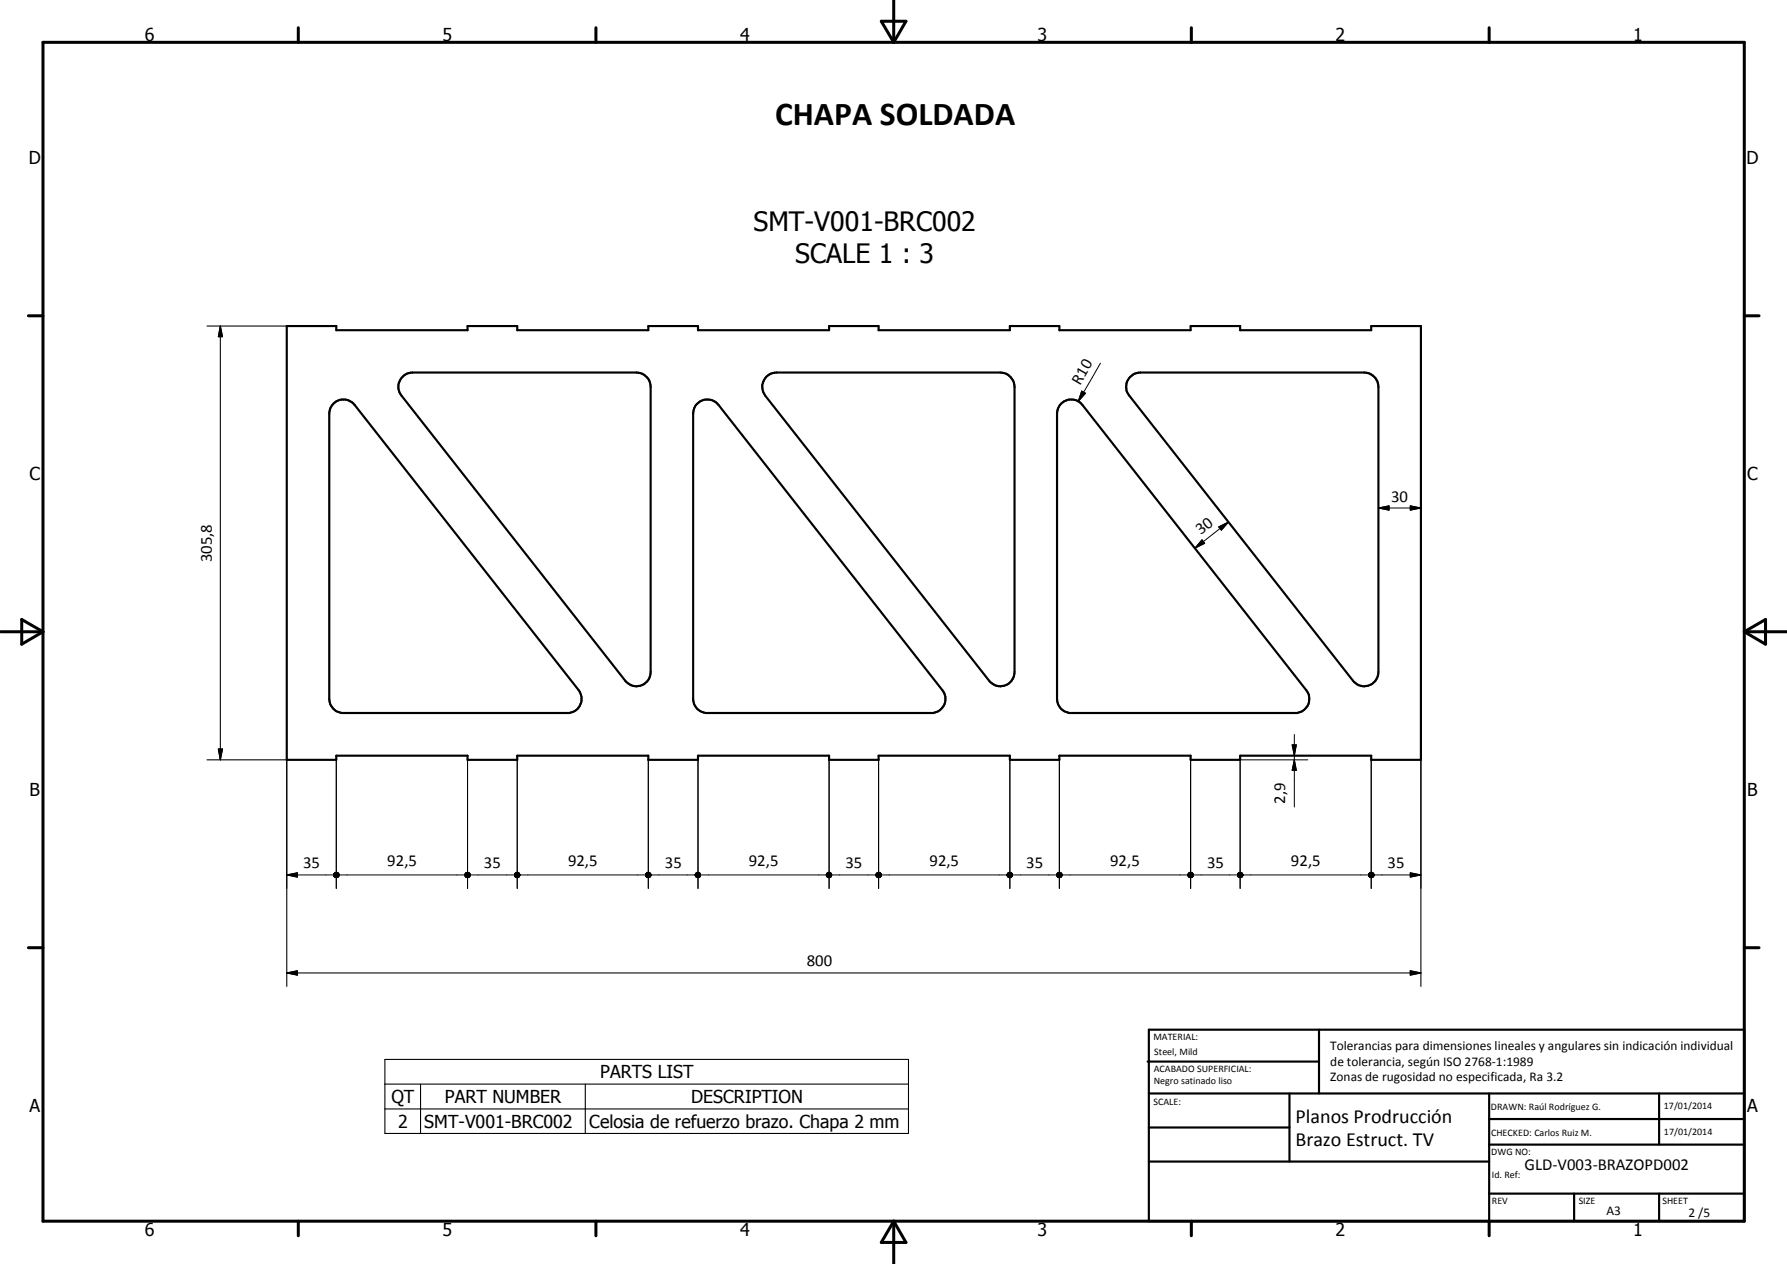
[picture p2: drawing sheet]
<svg xmlns="http://www.w3.org/2000/svg" width="420mm" height="297mm" viewBox="0 0 420 297" stroke-linecap="round" stroke-linejoin="round" font-family="sans-serif">
<g fill="none" stroke="#000" stroke-width=".51">
<path d="M67.4 76.6h11.7v1h30.8v-1h11.7v1h30.8v-1h11.7v1h30.8v-1h11.7v1h30.8v-1h11.7v1h30.8v-1h11.7v1h30.8v-1h11.7v102h-11.7v-1h-30.8v1h-11.7v-1h-30.8v1h-11.7v-1h-30.8v1h-11.7v-1h-30.8v1h-11.7v-1h-30.8v1h-11.7v-1h-30.8v1h-11.7zM78.4 94.9a3.3 3.3 0 0 1 5 .3l52.6 67a3.3 3.3 0 0 1-2.2 5.4h-53.5a3.4 3.4 0 0 1-2.9-3.3v-67.1l.3-1.3zM94.6 88.6l1.1-.8 1.3-.3h52.6a3.4 3.4 0 0 1 3.4 3.4v67a3.3 3.3 0 0 1-2.3 3.2 3.3 3.3 0 0 1-3.7-1.1l-52.6-67a3.2 3.2 0 0 1 .2-4.4zM163.6 95.2a3.3 3.3 0 0 1 5.3 0l52.7 67a3.3 3.3 0 0 1-2.2 5.4h-53.5a3.4 3.4 0 0 1-2.9-3.3v-67.1l.2-1.3zM180.2 88.6l1.1-.8 1.3-.3h52.6a3.4 3.4 0 0 1 3.3 3.4v67a3.3 3.3 0 0 1-2.2 3.2 3.3 3.3 0 0 1-3.7-1.1l-52.7-67a3.3 3.3 0 0 1 .3-4.4zM249.2 95.2a3.3 3.3 0 0 1 5.3 0l52.6 67a3.3 3.3 0 0 1-2.1 5.4h-53.6a3.4 3.4 0 0 1-2.9-3.3v-67.1l.3-1.3zM265.8 88.6l1-.8 1.3-.3h52.6a3.4 3.4 0 0 1 3.4 3.4v67a3.3 3.3 0 0 1-2.3 3.2 3.3 3.3 0 0 1-3.7-1.1l-52.6-67a3.3 3.3 0 0 1 .3-4.4zM269.8 249.5h40.3M270.1 242h140v45h-140zM270.1 257h140M303.2 257v16M310.1 242v15"/>
<path d="M350.1 257v30M390.1 257v12M270.1 265h33.1M270.1 273h80M350.1 269h60M350.1 263h60M350.1 280.5h60M370.1 280.5v6.5M390.1 280.5v6.5"/>
</g>
<g fill="none" stroke="#000" stroke-width=".71">
<path d="M10.1 9.9h400v277.1h-400zM70.1 6.5v3.4M140.1 6.5v3.4M207.2 5h5.8l-2.9 4.9zM210.1 0v9.9M280.1 6.5v3.4M350.1 6.5v3.4M6.7 74.2h3.4M410.1 74.2h3.5M.1 148.5h10M5.1 145.6l5 2.9-5 2.9zM410.1 148.5h10"/>
<path d="M410.1 148.5l5-2.9v5.8zM6.7 222.7h3.4M410.1 222.7h3.5M70.1 287v3.4M140.1 287v3.4M210.1 287v10M210.1 287l2.9 5h-5.8zM280.1 287v3.4M350.1 287v3.4"/>
</g>
<g fill="none" stroke="#000" stroke-width=".25">
<path d="M48.7 76.6h18.7M51.8 76.6l.5 2.5h-1zM51.8 76.6v102M48.7 178.6h18.7v53.2M51.3 176h1l-.5 2.6zM334.1 178.6v53.2M67.4 228.6l2.5-.5v1.1zM67.4 228.6h266.7M331.6 228.1l2.5 .5-2.5 .6zM90.5 249h123.1v17.4h-123.1zM90.5 254.8h123.1M98.9 254.8v11.6"/>
<path d="M137.6 254.8v11.6M90.5 260.6h123.1"/>
</g>
<g fill="#000">
<path d="M51.8 76.6l.5 2.5h-1zM254.3 91.9l.9 .5-1.7 1.9zM324.1 119.4l2.5-.5v1zM331.6 118.9l2.5 .5-2.5 .5zM282.6 126.9l.6 .8-2.2 1.1zM286.5 123.8l2.3-1.1-1.6 1.9zM51.3 176h1l-.5 2.6zM303.8 175h1l-.5 2.6zM304.3 178.6l.5 2.4h-1zM67.4 205.6l2.5-.5v1zM78.5 205.6l.1 .4zM78.5 205.6l.2 .5z"/>
<path d="M78.5 205.6l.4 .6zM78.5 205.6l.6 .6h-.2zM78.5 205.6l.7 .6zM78.5 205.6l.9 .6h-.2zM78.5 205.6l1 .4-.1 .2zM78.5 205.6l1.2 .3-.2 .1zM78.5 205.6l1.2 .1v.2zM78.5 205.6l1.2-.1v.2zM78.5 205.6l1.2-.2v.1zM78.5 205.6l1-.4 .2 .2zM78.5 205.6l.9-.5 .1 .1zM78.5 205.6l.7-.6 .2 .1z"/>
<path d="M79.1 205h.1l-.7 .6zM78.9 205h.2l-.6 .6zM78.7 205.1l.2-.1-.4 .6zM78.6 205.3l.1-.2-.2 .5zM78.6 205.3l-.1 .3zM78.5 205.4v.2zM79.6 205.3l.1 .3zM79.5 205.1l.2 .5zM79.3 205l.4 .6zM79.2 205l.5 .6zM78.9 205h.3l.5 .6zM78.8 205.1l.1-.1 .8 .6z"/>
<path d="M78.6 205.2l.2-.1 .9 .5zM78.6 205.2l1.1 .4-1.2-.2zM78.5 205.4l1.2 .2-1.2-.1zM78.5 205.5l1.2 .1-1.2 .1zM78.5 205.7l1.2-.1-1.2 .3zM78.5 205.9l1.2-.3-1.1 .4zM78.6 206l1.1-.4-.9 .6zM78.8 206.2l.9-.6-.8 .6zM78.9 206.2l.8-.6-.5 .6zM79.7 205.6l-.5 .6zM79.7 205.6l-.4 .6zM79.7 205.6l-.2 .5z"/>
<path d="M79.7 205.6l-.1 .4zM79.7 205.6v.2zM109.3 205.6l.1 .4zM109.3 205.6l.2 .5zM109.3 205.6l.4 .6zM109.3 205.6l.6 .6h-.2zM109.3 205.6l.8 .6zM109.3 205.6l1 .6h-.2zM109.3 205.6l1.1 .4-.1 .2zM109.3 205.6l1.2 .3-.1 .1zM109.3 205.6l1.3 .1-.1 .2zM109.3 205.6l1.3-.1v.2z"/>
<path d="M109.3 205.6l1.2-.2 .1 .1zM109.3 205.6l1.1-.4 .1 .2zM109.3 205.6l1-.5 .1 .1zM109.3 205.6l.8-.6 .2 .1zM109.9 205h.2l-.8 .6zM109.7 205h.2l-.6 .6zM109.5 205.1l.2-.1-.4 .6zM109.4 205.3l.1-.2-.2 .5zM109.4 205.3l-.1 .3zM109.3 205.4v.2zM110.4 205.3l.2 .3zM110.3 205.1l.3 .5z"/>
<path d="M110.1 205l.5 .6zM110 205l.6 .6zM109.8 205h.2l.6 .6zM109.6 205.1l.2-.1 .8 .6zM109.5 205.2l.1-.1 1 .5zM109.5 205.2l1.1 .4-1.2-.2zM109.4 205.4l1.2 .2-1.3-.1zM109.3 205.5l1.3 .1-1.3 .1zM109.3 205.7l1.3-.1-1.2 .3zM109.4 205.9l1.2-.3-1.1 .4zM109.5 206l1.1-.4-1 .6zM109.6 206.2l1-.6-.8 .6z"/>
<path d="M109.8 206.2l.8-.6zM110.6 205.6l-.6 .6zM110.6 205.6l-.5 .6zM110.6 205.6l-.3 .5zM110.6 205.6l-.2 .4zM110.6 205.6l-.1 .2zM121 205.6l.1 .4zM121 205.6l.2 .5zM121 205.6l.4 .6zM121 205.6l.6 .6h-.2zM121 205.6l.7 .6zM121 205.6l.9 .6h-.2z"/>
<path d="M121 205.6l1.1 .4-.2 .2zM121 205.6l1.2 .3-.1 .1zM121 205.6l1.2 .1v.2zM121 205.6l1.2-.1v.2zM121 205.6l1.2-.2v.1zM121 205.6l1.1-.4 .1 .2zM121 205.6l.9-.5 .2 .1zM121 205.6l.7-.6 .2 .1zM121.6 205h.1l-.7 .6zM121.4 205h.2l-.6 .6zM121.2 205.1l.2-.1-.4 .6zM121.1 205.3l.1-.2-.2 .5z"/>
<path d="M121.1 205.3l-.1 .3zM121 205.4v.2zM122.1 205.3l.1 .3zM122 205.1l.2 .5zM121.8 205l.4 .6zM121.6 205h.2l.4 .6zM121.4 205h.2l.6 .6zM121.3 205.1l.1-.1 .8 .6zM121.1 205.2l.2-.1 .9 .5zM121.1 205.2l1.1 .4-1.2-.2zM121 205.4l1.2 .2-1.2-.1zM121 205.5l1.2 .1-1.2 .1z"/>
<path d="M121 205.7l1.2-.1-1.2 .3zM121 205.9l1.2-.3-1.1 .4zM121.1 206l1.1-.4-.9 .6zM121.3 206.2l.9-.6-.8 .6zM121.4 206.2l.8-.6zM122.2 205.6l-.4 .6h-.2zM122.2 205.6l-.4 .6zM122.2 205.6l-.2 .5zM122.2 205.6l-.1 .4zM122.2 205.6v.2zM151.8 205.6l.1 .4zM151.8 205.6l.2 .5z"/>
<path d="M151.8 205.6l.4 .6zM151.8 205.6l.6 .6h-.2zM151.8 205.6l.8 .6zM151.8 205.6l.9 .6h-.1zM151.8 205.6l1.1 .4-.2 .2zM151.8 205.6l1.2 .3-.1 .1zM151.8 205.6l1.3 .1-.1 .2zM151.8 205.6l1.3-.1v.2zM151.8 205.6l1.2-.2 .1 .1zM151.8 205.6l1.1-.4 .1 .2zM151.8 205.6l.9-.5 .2 .1zM151.8 205.6l.8-.6 .1 .1z"/>
<path d="M152.4 205h.2l-.8 .6zM152.2 205h.2l-.6 .6zM152.2 205l-.4 .6zM151.9 205.3l.1-.2-.2 .5zM151.9 205.3l-.1 .3zM151.8 205.4v.2zM152.9 205.3l.2 .3zM152.8 205.1l.3 .5zM152.6 205l.5 .6zM152.5 205l.6 .6zM152.3 205h.2l.6 .6zM152.1 205.1l.2-.1 .8 .6z"/>
<path d="M152 205.2l.1-.1 1 .5zM152 205.2l1.1 .4-1.3-.2zM151.8 205.4l1.3 .2-1.3-.1zM151.8 205.5l1.3 .1-1.3 .1zM151.8 205.7l1.3-.1-1.3 .3zM151.8 205.9l1.3-.3-1.1 .4zM152 206l1.1-.4-1 .6zM152.1 206.2l1-.6-.8 .6zM152.3 206.2l.8-.6zM153.1 205.6l-.6 .6zM153.1 205.6l-.5 .6zM153.1 205.6l-.3 .5z"/>
<path d="M153.1 205.6l-.2 .4zM153.1 205.6l-.1 .2zM163.5 205.6l.1 .4zM163.5 205.6l.2 .5zM163.5 205.6l.4 .6zM163.5 205.6l.5 .6zM163.5 205.6l.7 .6h-.2zM163.5 205.6l.9 .6h-.2zM163.5 205.6l1 .4-.1 .2zM163.5 205.6l1.2 .3-.2 .1zM163.5 205.6l1.2 .1v.2zM163.5 205.6l1.2-.1v.2z"/>
<path d="M163.5 205.6l1.2-.2v.1zM163.5 205.6l1-.4 .2 .2zM163.5 205.6l.9-.5 .1 .1zM163.5 205.6l.7-.6 .2 .1zM164 205h.2l-.7 .6zM163.9 205h.1l-.5 .6zM163.7 205.1l.2-.1-.4 .6zM163.6 205.3l.1-.2-.2 .5zM163.6 205.3l-.1 .3zM163.5 205.4v.2zM164.6 205.3l.1 .3zM164.5 205.1l.2 .5z"/>
<path d="M164.3 205l.4 .6zM164.2 205l.5 .6zM163.9 205h.3l.5 .6zM163.8 205.1l.1-.1 .8 .6zM163.6 205.2l.2-.1 .9 .5zM163.6 205.2l1.1 .4-1.2-.2zM163.5 205.4l1.2 .2-1.2-.1zM163.5 205.5l1.2 .1-1.2 .1zM163.5 205.7l1.2-.1-1.2 .3zM163.5 205.9l1.2-.3-1.1 .4zM163.6 206l1.1-.4-.9 .6zM163.8 206.2l.9-.6-.8 .6z"/>
<path d="M163.9 206.2l.8-.6-.5 .6zM164.7 205.6l-.5 .6zM164.7 205.6l-.4 .6zM164.7 205.6l-.2 .5zM164.7 205.6l-.1 .4zM164.7 205.6v.2zM194.3 205.6l.1 .4zM194.3 205.6l.2 .5zM194.3 205.6l.4 .6-.2-.1zM194.3 205.6l.6 .6zM194.3 205.6l.8 .6zM194.3 205.6l.9 .6h-.1z"/>
<path d="M194.3 205.6l1.1 .4-.2 .2zM194.3 205.6l1.2 .3-.1 .1zM194.3 205.6l1.2 .1v.2zM194.3 205.6l1.2-.1v.2zM194.3 205.6l1.2-.2v.1zM194.3 205.6l1.1-.4 .1 .2zM194.3 205.6l.9-.5 .2 .1zM194.3 205.6l.8-.6 .1 .1zM194.9 205h.2l-.8 .6zM194.7 205h.2l-.6 .6zM194.5 205.1l.2-.1-.4 .6zM194.4 205.3l.1-.2-.2 .5z"/>
<path d="M194.4 205.3l-.1 .3zM194.3 205.4v.2zM195.4 205.3l.1 .3zM195.3 205.1l.2 .5zM195.1 205l.4 .6zM195 205l.5 .6zM194.8 205h.2l.5 .6zM194.6 205.1l.2-.1 .7 .6zM194.5 205.2l.1-.1 .9 .5zM194.5 205.2l1 .4-1.2-.2zM194.3 205.4l1.2 .2-1.2-.1zM194.3 205.5l1.2 .1-1.2 .1z"/>
<path d="M194.3 205.7l1.2-.1-1.2 .3zM194.3 205.9l1.2-.3-1 .4zM194.5 206l1-.4-.9 .6zM194.6 206.2l.9-.6-.7 .6zM194.8 206.2l.7-.6-.5 .6zM195.5 205.6l-.5 .6zM195.5 205.6l-.4 .6zM195.5 205.6l-.2 .5zM195.5 205.6l-.1 .4zM195.5 205.6v.2zM205.9 205.6l.2 .4zM205.9 205.6l.3 .5z"/>
<path d="M205.9 205.6l.5 .6zM205.9 205.6l.6 .6zM205.9 205.6l.8 .6zM205.9 205.6l1 .6h-.2zM205.9 205.6l1.1 .4-.1 .2zM205.9 205.6l1.3 .3-.2 .1zM205.9 205.6l1.3 .1v.2zM205.9 205.6l1.3-.1v.2zM205.9 205.6l1.3-.2v.1zM205.9 205.6l1.1-.4 .2 .2zM205.9 205.6l1-.5 .1 .1zM205.9 205.6l.8-.6 .2 .1z"/>
<path d="M206.5 205h.2l-.8 .6zM206.4 205h.1l-.6 .6zM206.2 205.1l.2-.1-.5 .6zM206.1 205.3l.1-.2-.3 .5zM206.1 205.3l-.2 .3zM206 205.4l-.1 .2zM207.1 205.3l.1 .3zM207 205.1l.2 .5zM206.8 205l.4 .6zM206.7 205l.5 .6zM206.4 205h.3l.5 .6zM206.3 205.1l.1-.1 .8 .6z"/>
<path d="M206.2 205.2l.1-.1 .9 .5zM206.2 205.2l1 .4-1.2-.2zM206 205.4l1.2 .2-1.2-.1zM206 205.5l1.2 .1-1.2 .1zM206 205.7l1.2-.1-1.2 .3zM206 205.9l1.2-.3-1 .4zM206.2 206l1-.4-.9 .6zM206.3 206.2l.9-.6-.8 .6zM206.4 206.2l.8-.6-.5 .6zM207.2 205.6l-.5 .6zM207.2 205.6l-.4 .6zM207.2 205.6l-.2 .5z"/>
<path d="M207.2 205.6l-.1 .4zM207.2 205.6v.2zM236.8 205.6l.1 .4zM236.8 205.6l.2 .5zM236.8 205.6l.4 .6zM236.8 205.6l.6 .6h-.2zM236.8 205.6l.8 .6zM236.8 205.6l.9 .6h-.1zM236.8 205.6l1.1 .4-.2 .2zM236.8 205.6l1.2 .3-.1 .1zM236.8 205.6l1.2 .1v.2zM236.8 205.6l1.2-.1v.2z"/>
<path d="M236.8 205.6l1.2-.2v.1zM236.8 205.6l1.1-.4 .1 .2zM236.8 205.6l.9-.5 .2 .1zM236.8 205.6l.8-.6 .1 .1zM237.4 205h.2l-.8 .6zM237.2 205h.2l-.6 .6zM237 205.1l.2-.1-.4 .6zM236.9 205.3l.1-.2-.2 .5zM236.9 205.3l-.1 .3zM236.8 205.4v.2zM237.9 205.3l.1 .3zM237.8 205.1l.2 .5z"/>
<path d="M237.6 205l.4 .6zM237.5 205l.5 .6zM237.3 205h.2l.5 .6zM237.1 205.1l.2-.1 .7 .6zM237 205.2l.1-.1 .9 .5zM237 205.2l1 .4-1.1-.2zM236.9 205.4l1.1 .2-1.2-.1zM236.8 205.5l1.2 .1-1.2 .1zM236.8 205.7l1.2-.1-1.1 .3zM236.9 205.9l1.1-.3-1 .4zM237 206l1-.4-.9 .6zM237.1 206.2l.9-.6-.7 .6z"/>
<path d="M237.3 206.2l.7-.6-.5 .6zM238 205.6l-.5 .6zM238 205.6l-.4 .6zM238 205.6l-.2 .5zM238 205.6l-.1 .4zM238 205.6v.2zM248.5 205.6l.1 .4zM248.5 205.6l.2 .5zM248.5 205.6l.4 .6zM248.5 205.6l.5 .6zM248.5 205.6l.7 .6h-.2zM248.5 205.6l.9 .6h-.2z"/>
<path d="M248.5 205.6l1 .4-.1 .2zM248.5 205.6l1.1 .3-.1 .1zM248.5 205.6l1.2 .1-.1 .2zM248.5 205.6l1.2-.1v.2zM248.5 205.6l1.1-.2 .1 .1zM248.5 205.6l1-.4 .1 .2zM248.5 205.6l.9-.5 .1 .1zM248.5 205.6l.7-.6 .2 .1zM249 205h.2l-.7 .6zM248.9 205h.1l-.5 .6zM248.7 205.1l.2-.1-.4 .6zM248.6 205.3l.1-.2-.2 .5z"/>
<path d="M248.6 205.3l-.1 .3zM248.5 205.4v.2zM249.6 205.3l.1 .3zM249.5 205.1l.2 .5zM249.3 205l.4 .6zM249.1 205h.2l.4 .6zM249 205h.1l.6 .6zM248.8 205.1l.2-.1 .7 .6zM248.6 205.2l.2-.1 .9 .5zM248.6 205.2l1.1 .4-1.2-.2zM248.5 205.4l1.2 .2-1.2-.1zM248.5 205.5l1.2 .1-1.2 .1z"/>
<path d="M248.5 205.7l1.2-.1-1.2 .3zM248.5 205.9l1.2-.3-1.1 .4zM248.6 206l1.1-.4-.9 .6zM248.8 206.2l.9-.6-.7 .6zM249 206.2l.7-.6zM249.7 205.6l-.4 .6h-.2zM249.7 205.6l-.4 .6zM249.7 205.6l-.2 .5zM249.7 205.6l-.1 .4zM249.7 205.6v.2zM279.3 205.6l.1 .4zM279.3 205.6l.3 .5z"/>
<path d="M279.3 205.6l.4 .6zM279.3 205.6l.6 .6zM279.3 205.6l.8 .6h-.2zM279.3 205.6l.9 .6h-.1zM279.3 205.6l1.1 .4-.2 .2zM279.3 205.6l1.2 .3-.1 .1zM279.3 205.6l1.2 .1v.2zM279.3 205.6l1.2-.1v.2zM279.3 205.6l1.2-.2v.1zM279.3 205.6l1.1-.4 .1 .2zM279.3 205.6l.9-.5 .2 .1zM279.3 205.6l.8-.6 .1 .1z"/>
<path d="M279.9 205h.2l-.8 .6zM279.7 205h.2l-.6 .6zM279.7 205l-.4 .6zM279.4 205.3l.2-.2-.3 .5zM279.4 205.3l-.1 .3zM279.3 205.4v.2zM280.4 205.3l.2 .3zM280.3 205.1l.3 .5zM280.2 205l.4 .6zM280 205l.6 .6zM279.8 205h.2l.6 .6zM279.6 205.1l.2-.1 .8 .6z"/>
<path d="M279.5 205.2l.1-.1 1 .5zM279.5 205.2l1.1 .4-1.3-.2zM279.3 205.4l1.3 .2-1.3-.1zM279.3 205.5l1.3 .1-1.3 .1zM279.3 205.7l1.3-.1-1.3 .3zM279.3 205.9l1.3-.3-1.1 .4zM279.5 206l1.1-.4-1 .6zM279.6 206.2l1-.6-.8 .6zM279.8 206.2l.8-.6zM280.6 205.6l-.6 .6zM280.6 205.6l-.4 .6zM280.6 205.6l-.3 .5z"/>
<path d="M280.6 205.6l-.2 .4zM280.6 205.6l-.1 .2zM291 205.6l.1 .4zM291 205.6l.2 .5zM291 205.6l.4 .6zM291 205.6l.5 .6zM291 205.6l.7 .6h-.2zM291 205.6l.9 .6h-.2zM291 205.6l1 .4-.1 .2zM291 205.6l1.1 .3-.1 .1zM291 205.6l1.2 .1-.1 .2zM291 205.6l1.2-.1v.2z"/>
<path d="M291 205.6l1.1-.2 .1 .1zM291 205.6l1-.4 .1 .2zM291 205.6l.9-.5 .1 .1zM291 205.6l.7-.6 .2 .1zM291.5 205h.2l-.7 .6zM291.4 205h.1l-.5 .6zM291.2 205.1l.2-.1-.4 .6zM291.1 205.3l.1-.2-.2 .5zM291.1 205.3l-.1 .3zM291 205.4v.2zM292.1 205.3l.1 .3zM292 205.1l.2 .5z"/>
<path d="M291.8 205l.4 .6zM291.6 205l.6 .6zM291.5 205h.1l.6 .6zM291.3 205.1l.2-.1 .7 .6zM291.1 205.2l.2-.1 .9 .5zM291.1 205.2l1.1 .4-1.2-.2zM291 205.4l1.2 .2-1.2-.1zM291 205.5l1.2 .1-1.2 .1zM291 205.7l1.2-.1-1.2 .3zM291 205.9l1.2-.3-1.1 .4zM291.1 206l1.1-.4-.9 .6zM291.3 206.2l.9-.6-.7 .6z"/>
<path d="M291.5 206.2l.7-.6zM292.2 205.6l-.6 .6zM292.2 205.6l-.2 .5-.2 .1zM292.2 205.6l-.2 .5zM292.2 205.6l-.1 .4zM292.2 205.6v.2zM321.8 205.6l.1 .4zM321.8 205.6l.2 .5zM321.8 205.6l.4 .6zM321.8 205.6l.6 .6zM321.8 205.6l.8 .6h-.2zM321.8 205.6l.9 .6h-.1z"/>
<path d="M321.8 205.6l1.1 .4-.2 .2zM321.8 205.6l1.2 .3-.1 .1zM321.8 205.6l1.2 .1v.2zM321.8 205.6l1.2-.1v.2zM321.8 205.6l1.2-.2v.1zM321.8 205.6l1.1-.4 .1 .2zM321.8 205.6l.9-.5 .2 .1zM321.8 205.6l.8-.6 .1 .1zM322.4 205h.2l-.8 .6zM322.2 205h.2l-.6 .6zM322 205.1l.2-.1-.4 .6zM321.9 205.3l.1-.2-.2 .5z"/>
<path d="M321.9 205.3l-.1 .3zM321.8 205.4v.2zM322.9 205.3l.1 .3zM322.8 205.1l.2 .5zM322.7 205l.3 .6zM322.5 205l.5 .6zM322.3 205h.2l.5 .6zM322.1 205.1l.2-.1 .7 .6zM322 205.2l.1-.1 .9 .5zM322 205.2l1 .4-1.2-.2zM321.8 205.4l1.2 .2-1.2-.1zM321.8 205.5l1.2 .1-1.2 .1z"/>
<path d="M321.8 205.7l1.2-.1-1.2 .3zM321.8 205.9l1.2-.3-1 .4zM322 206l1-.4-.9 .6zM322.1 206.2l.9-.6-.7 .6zM322.3 206.2l.7-.6-.5 .6zM323 205.6l-.5 .6zM323 205.6l-.3 .6zM323 205.6l-.2 .5zM323 205.6l-.1 .4zM323 205.6v.2zM331.6 205.1l2.5 .5-2.5 .5zM67.4 228.6l2.5-.5v1.1z"/>
<path d="M331.6 228.1l2.5 .5-2.5 .6z"/>
</g>
<g fill="none" stroke="#000" stroke-width=".24">
<path d="M254.3 91.9l.9 .5-1.7 1.9zM258.7 85.3l-5.2 9M324.1 119.4l2.5-.5v1zM324.1 119.4h10M331.6 118.9l2.5 .5-2.5 .5zM282.6 126.9l.6 .8-2.2 1.1zM286.5 123.8l2.3-1.1-1.6 1.9zM288.8 122.7l-7.8 6.1M67.4 178.6v30.2M79.1 178.6v30.2M109.9 178.6v30.2M121.6 178.6v30.2"/>
<path d="M152.4 178.6v30.2M164.1 178.6v30.2M194.9 178.6v30.2M206.6 178.6v30.2M237.4 178.6v30.2M249.1 178.6v30.2M279.9 178.6v30.2M303.8 175h1l-.5 2.6zM304.3 178.6l.5 2.4h-1zM304.3 172.6v17.1M307.5 178.6h-15.9v30.2M322.4 178.6v30.2"/>
<path d="M334.1 178.6v30.2M67.4 205.6l2.5-.5v1zM67.4 205.6h11.1M78.5 205.5l1.2 .1-1.2 .1zM78.5 205.7l1.2-.1-1.2 .3zM78.5 205.6l.1 .4zM78.5 205.6l.2 .5zM78.5 205.6l.4 .6zM78.5 205.6l.6 .6h-.2zM78.5 205.6l.7 .6zM78.5 205.6l.9 .6h-.2zM78.5 205.6l1 .4-.1 .2z"/>
<path d="M78.5 205.6l1.2 .3-.2 .1zM78.5 205.6l1.2 .1v.2zM78.5 205.6l1.2-.1v.2zM78.5 205.6l1.2-.2v.1zM78.5 205.6l1-.4 .2 .2zM78.5 205.6l.9-.5 .1 .1zM78.5 205.6l.7-.6 .2 .1zM78.5 205.4l1.2 .2-1.2-.1zM78.5 205.9l1.2-.3-1.1 .4zM78.5 205.4v.2zM78.6 205.3l.1-.2-.2 .5zM78.6 205.3l-.1 .3z"/>
<path d="M78.6 205.2l.2-.1 .9 .5zM78.6 205.2l1.1 .4-1.2-.2zM78.6 206l1.1-.4-.9 .6zM78.7 205.1l.2-.1-.4 .6zM78.8 205.1l.1-.1 .8 .6zM78.8 206.2l.9-.6-.8 .6zM78.9 205h.2l-.6 .6zM78.9 205h.3l.5 .6zM78.9 206.2l.8-.6-.5 .6zM79.1 205h.1l-.7 .6zM79.2 205l.5 .6zM79.3 205l.4 .6z"/>
<path d="M79.5 205.1l.2 .5zM79.6 205.3l.1 .3zM79.7 205.6l-.5 .6zM79.7 205.6l-.4 .6zM79.7 205.6l-.2 .5zM79.7 205.6l-.1 .4zM79.7 205.6v.2zM79.7 205.6h29.6M109.3 205.5l1.3 .1-1.3 .1zM109.3 205.7l1.3-.1-1.2 .3zM109.3 205.6l.1 .4zM109.3 205.6l.2 .5z"/>
<path d="M109.3 205.6l.4 .6zM109.3 205.6l.6 .6h-.2zM109.3 205.6l.8 .6zM109.3 205.6l1 .6h-.2zM109.3 205.6l1.1 .4-.1 .2zM109.3 205.6l1.2 .3-.1 .1zM109.3 205.6l1.3 .1-.1 .2zM109.3 205.6l1.3-.1v.2zM109.3 205.6l1.2-.2 .1 .1zM109.3 205.6l1.1-.4 .1 .2zM109.3 205.6l1-.5 .1 .1zM109.3 205.6l.8-.6 .2 .1z"/>
<path d="M109.3 205.4v.2zM109.4 205.4l1.2 .2-1.3-.1zM109.4 205.9l1.2-.3-1.1 .4zM109.4 205.3l.1-.2-.2 .5zM109.4 205.3l-.1 .3zM109.5 205.2l.1-.1 1 .5zM109.5 205.2l1.1 .4-1.2-.2zM109.5 206l1.1-.4-1 .6zM109.5 205.1l.2-.1-.4 .6zM109.6 205.1l.2-.1 .8 .6zM109.6 206.2l1-.6-.8 .6zM109.7 205h.2l-.6 .6z"/>
<path d="M109.8 205h.2l.6 .6zM109.8 206.2l.8-.6zM109.9 205h.2l-.8 .6zM110 205l.6 .6zM110.1 205l.5 .6zM110.3 205.1l.3 .5zM110.4 205.3l.2 .3zM110.6 205.6l-.6 .6zM110.6 205.6l-.5 .6zM110.6 205.6l-.3 .5zM110.6 205.6l-.2 .4zM110.6 205.6l-.1 .2z"/>
<path d="M110.6 205.6h10.4M121 205.5l1.2 .1-1.2 .1zM121 205.7l1.2-.1-1.2 .3zM121 205.6l.1 .4zM121 205.6l.2 .5zM121 205.6l.4 .6zM121 205.6l.6 .6h-.2zM121 205.6l.7 .6zM121 205.6l.9 .6h-.2zM121 205.6l1.1 .4-.2 .2zM121 205.6l1.2 .3-.1 .1zM121 205.6l1.2 .1v.2z"/>
<path d="M121 205.6l1.2-.1v.2zM121 205.6l1.2-.2v.1zM121 205.6l1.1-.4 .1 .2zM121 205.6l.9-.5 .2 .1zM121 205.6l.7-.6 .2 .1zM121 205.4v.2zM121 205.4l1.2 .2-1.2-.1zM121 205.9l1.2-.3-1.1 .4zM121.1 205.3l.1-.2-.2 .5zM121.1 205.3l-.1 .3zM121.1 205.2l.2-.1 .9 .5zM121.1 205.2l1.1 .4-1.2-.2z"/>
<path d="M121.1 206l1.1-.4-.9 .6zM121.2 205.1l.2-.1-.4 .6zM121.3 205.1l.1-.1 .8 .6zM121.3 206.2l.9-.6-.8 .6zM121.4 205h.2l-.6 .6zM121.4 205h.2l.6 .6zM121.4 206.2l.8-.6zM121.6 205h.1l-.7 .6zM121.6 205h.2l.4 .6zM121.8 205l.4 .6zM122 205.1l.2 .5zM122.1 205.3l.1 .3z"/>
<path d="M122.2 205.6l-.4 .6h-.2zM122.2 205.6l-.4 .6zM122.2 205.6l-.2 .5zM122.2 205.6l-.1 .4zM122.2 205.6v.2zM122.2 205.6h29.6M151.8 205.5l1.3 .1-1.3 .1zM151.8 205.7l1.3-.1-1.3 .3zM151.8 205.6l.1 .4zM151.8 205.6l.2 .5zM151.8 205.6l.4 .6zM151.8 205.6l.6 .6h-.2z"/>
<path d="M151.8 205.6l.8 .6zM151.8 205.6l.9 .6h-.1zM151.8 205.6l1.1 .4-.2 .2zM151.8 205.6l1.2 .3-.1 .1zM151.8 205.6l1.3 .1-.1 .2zM151.8 205.6l1.3-.1v.2zM151.8 205.6l1.2-.2 .1 .1zM151.8 205.6l1.1-.4 .1 .2zM151.8 205.6l.9-.5 .2 .1zM151.8 205.6l.8-.6 .1 .1zM151.8 205.4l1.3 .2-1.3-.1zM151.8 205.9l1.3-.3-1.1 .4z"/>
<path d="M151.8 205.4v.2zM151.9 205.3l.1-.2-.2 .5zM151.9 205.3l-.1 .3zM152 205.2l.1-.1 1 .5zM152 205.2l1.1 .4-1.3-.2zM152 206l1.1-.4-1 .6zM152.1 205.1l.2-.1 .8 .6zM152.1 206.2l1-.6-.8 .6zM152.2 205h.2l-.6 .6zM152.2 205l-.4 .6zM152.3 205h.2l.6 .6zM152.3 206.2l.8-.6z"/>
<path d="M152.4 205h.2l-.8 .6zM152.5 205l.6 .6zM152.6 205l.5 .6zM152.8 205.1l.3 .5zM152.9 205.3l.2 .3zM153.1 205.6l-.6 .6zM153.1 205.6l-.5 .6zM153.1 205.6l-.3 .5zM153.1 205.6l-.2 .4zM153.1 205.6l-.1 .2zM153.1 205.6h10.4M163.5 205.5l1.2 .1-1.2 .1z"/>
<path d="M163.5 205.7l1.2-.1-1.2 .3zM163.5 205.6l.1 .4zM163.5 205.6l.2 .5zM163.5 205.6l.4 .6zM163.5 205.6l.5 .6zM163.5 205.6l.7 .6h-.2zM163.5 205.6l.9 .6h-.2zM163.5 205.6l1 .4-.1 .2zM163.5 205.6l1.2 .3-.2 .1zM163.5 205.6l1.2 .1v.2zM163.5 205.6l1.2-.1v.2zM163.5 205.6l1.2-.2v.1z"/>
<path d="M163.5 205.6l1-.4 .2 .2zM163.5 205.6l.9-.5 .1 .1zM163.5 205.6l.7-.6 .2 .1zM163.5 205.4v.2zM163.5 205.4l1.2 .2-1.2-.1zM163.5 205.9l1.2-.3-1.1 .4zM163.6 205.3l.1-.2-.2 .5zM163.6 205.3l-.1 .3zM163.6 205.2l.2-.1 .9 .5zM163.6 205.2l1.1 .4-1.2-.2zM163.6 206l1.1-.4-.9 .6zM163.7 205.1l.2-.1-.4 .6z"/>
<path d="M163.8 205.1l.1-.1 .8 .6zM163.8 206.2l.9-.6-.8 .6zM163.9 205h.1l-.5 .6zM163.9 205h.3l.5 .6zM163.9 206.2l.8-.6-.5 .6zM164 205h.2l-.7 .6zM164.2 205l.5 .6zM164.3 205l.4 .6zM164.5 205.1l.2 .5zM164.6 205.3l.1 .3zM164.7 205.6l-.5 .6zM164.7 205.6l-.4 .6z"/>
<path d="M164.7 205.6l-.2 .5zM164.7 205.6l-.1 .4zM164.7 205.6v.2zM164.7 205.6h29.6M194.3 205.5l1.2 .1-1.2 .1zM194.3 205.7l1.2-.1-1.2 .3zM194.3 205.6l.1 .4zM194.3 205.6l.2 .5zM194.3 205.6l.4 .6-.2-.1zM194.3 205.6l.6 .6zM194.3 205.6l.8 .6zM194.3 205.6l.9 .6h-.1z"/>
<path d="M194.3 205.6l1.1 .4-.2 .2zM194.3 205.6l1.2 .3-.1 .1zM194.3 205.6l1.2 .1v.2zM194.3 205.6l1.2-.1v.2zM194.3 205.6l1.2-.2v.1zM194.3 205.6l1.1-.4 .1 .2zM194.3 205.6l.9-.5 .2 .1zM194.3 205.6l.8-.6 .1 .1zM194.3 205.4l1.2 .2-1.2-.1zM194.3 205.9l1.2-.3-1 .4zM194.3 205.4v.2zM194.4 205.3l.1-.2-.2 .5z"/>
<path d="M194.4 205.3l-.1 .3zM194.5 205.2l.1-.1 .9 .5zM194.5 205.2l1 .4-1.2-.2zM194.5 206l1-.4-.9 .6zM194.5 205.1l.2-.1-.4 .6zM194.6 205.1l.2-.1 .7 .6zM194.6 206.2l.9-.6-.7 .6zM194.7 205h.2l-.6 .6zM194.8 205h.2l.5 .6zM194.8 206.2l.7-.6-.5 .6zM194.9 205h.2l-.8 .6zM195 205l.5 .6z"/>
<path d="M195.1 205l.4 .6zM195.3 205.1l.2 .5zM195.4 205.3l.1 .3zM195.5 205.6l-.5 .6zM195.5 205.6l-.4 .6zM195.5 205.6l-.2 .5zM195.5 205.6l-.1 .4zM195.5 205.6v.2zM195.5 205.6h10.4M205.9 205.6l.2 .4zM205.9 205.6l.3 .5zM205.9 205.6l.5 .6z"/>
<path d="M205.9 205.6l.6 .6zM205.9 205.6l.8 .6zM205.9 205.6l1 .6h-.2zM205.9 205.6l1.1 .4-.1 .2zM205.9 205.6l1.3 .3-.2 .1zM205.9 205.6l1.3 .1v.2zM205.9 205.6l1.3-.1v.2zM205.9 205.6l1.3-.2v.1zM205.9 205.6l1.1-.4 .2 .2zM205.9 205.6l1-.5 .1 .1zM205.9 205.6l.8-.6 .2 .1zM206 205.5l1.2 .1-1.2 .1z"/>
<path d="M206 205.7l1.2-.1-1.2 .3zM206 205.4l-.1 .2zM206 205.4l1.2 .2-1.2-.1zM206 205.9l1.2-.3-1 .4zM206.1 205.3l.1-.2-.3 .5zM206.1 205.3l-.2 .3zM206.2 205.2l.1-.1 .9 .5zM206.2 205.2l1 .4-1.2-.2zM206.2 206l1-.4-.9 .6zM206.2 205.1l.2-.1-.5 .6zM206.3 205.1l.1-.1 .8 .6zM206.3 206.2l.9-.6-.8 .6z"/>
<path d="M206.4 205h.1l-.6 .6zM206.4 205h.3l.5 .6zM206.4 206.2l.8-.6-.5 .6zM206.5 205h.2l-.8 .6zM206.7 205l.5 .6zM206.8 205l.4 .6zM207 205.1l.2 .5zM207.1 205.3l.1 .3zM207.2 205.6l-.5 .6zM207.2 205.6l-.4 .6zM207.2 205.6l-.2 .5zM207.2 205.6l-.1 .4z"/>
<path d="M207.2 205.6v.2zM207.2 205.6h29.6M236.8 205.5l1.2 .1-1.2 .1zM236.8 205.7l1.2-.1-1.1 .3zM236.8 205.6l.1 .4zM236.8 205.6l.2 .5zM236.8 205.6l.4 .6zM236.8 205.6l.6 .6h-.2zM236.8 205.6l.8 .6zM236.8 205.6l.9 .6h-.1zM236.8 205.6l1.1 .4-.2 .2zM236.8 205.6l1.2 .3-.1 .1z"/>
<path d="M236.8 205.6l1.2 .1v.2zM236.8 205.6l1.2-.1v.2zM236.8 205.6l1.2-.2v.1zM236.8 205.6l1.1-.4 .1 .2zM236.8 205.6l.9-.5 .2 .1zM236.8 205.6l.8-.6 .1 .1zM236.8 205.4v.2zM236.9 205.4l1.1 .2-1.2-.1zM236.9 205.9l1.1-.3-1 .4zM236.9 205.3l.1-.2-.2 .5zM236.9 205.3l-.1 .3zM237 205.2l.1-.1 .9 .5z"/>
<path d="M237 205.2l1 .4-1.1-.2zM237 206l1-.4-.9 .6zM237 205.1l.2-.1-.4 .6zM237.1 205.1l.2-.1 .7 .6zM237.1 206.2l.9-.6-.7 .6zM237.2 205h.2l-.6 .6zM237.3 205h.2l.5 .6zM237.3 206.2l.7-.6-.5 .6zM237.4 205h.2l-.8 .6zM237.5 205l.5 .6zM237.6 205l.4 .6zM237.8 205.1l.2 .5z"/>
<path d="M237.9 205.3l.1 .3zM238 205.6l-.5 .6zM238 205.6l-.4 .6zM238 205.6l-.2 .5zM238 205.6l-.1 .4zM238 205.6v.2zM238 205.6h10.5M248.5 205.5l1.2 .1-1.2 .1zM248.5 205.7l1.2-.1-1.2 .3zM248.5 205.6l.1 .4zM248.5 205.6l.2 .5zM248.5 205.6l.4 .6z"/>
<path d="M248.5 205.6l.5 .6zM248.5 205.6l.7 .6h-.2zM248.5 205.6l.9 .6h-.2zM248.5 205.6l1 .4-.1 .2zM248.5 205.6l1.1 .3-.1 .1zM248.5 205.6l1.2 .1-.1 .2zM248.5 205.6l1.2-.1v.2zM248.5 205.6l1.1-.2 .1 .1zM248.5 205.6l1-.4 .1 .2zM248.5 205.6l.9-.5 .1 .1zM248.5 205.6l.7-.6 .2 .1zM248.5 205.4v.2z"/>
<path d="M248.5 205.4l1.2 .2-1.2-.1zM248.5 205.9l1.2-.3-1.1 .4zM248.6 205.3l.1-.2-.2 .5zM248.6 205.3l-.1 .3zM248.6 205.2l.2-.1 .9 .5zM248.6 205.2l1.1 .4-1.2-.2zM248.6 206l1.1-.4-.9 .6zM248.7 205.1l.2-.1-.4 .6zM248.8 205.1l.2-.1 .7 .6zM248.8 206.2l.9-.6-.7 .6zM248.9 205h.1l-.5 .6zM249 205h.1l.6 .6z"/>
<path d="M249 206.2l.7-.6zM249 205h.2l-.7 .6zM249.1 205h.2l.4 .6zM249.3 205l.4 .6zM249.5 205.1l.2 .5zM249.6 205.3l.1 .3zM249.7 205.6l-.4 .6h-.2zM249.7 205.6l-.4 .6zM249.7 205.6l-.2 .5zM249.7 205.6l-.1 .4zM249.7 205.6v.2zM249.7 205.6h29.6"/>
<path d="M279.3 205.5l1.3 .1-1.3 .1zM279.3 205.7l1.3-.1-1.3 .3zM279.3 205.6l.1 .4zM279.3 205.6l.3 .5zM279.3 205.6l.4 .6zM279.3 205.6l.6 .6zM279.3 205.6l.8 .6h-.2zM279.3 205.6l.9 .6h-.1zM279.3 205.6l1.1 .4-.2 .2zM279.3 205.6l1.2 .3-.1 .1zM279.3 205.6l1.2 .1v.2zM279.3 205.6l1.2-.1v.2z"/>
<path d="M279.3 205.6l1.2-.2v.1zM279.3 205.6l1.1-.4 .1 .2zM279.3 205.6l.9-.5 .2 .1zM279.3 205.6l.8-.6 .1 .1zM279.3 205.4v.2zM279.3 205.4l1.3 .2-1.3-.1zM279.3 205.9l1.3-.3-1.1 .4zM279.4 205.3l.2-.2-.3 .5zM279.4 205.3l-.1 .3zM279.5 205.2l.1-.1 1 .5zM279.5 205.2l1.1 .4-1.3-.2zM279.5 206l1.1-.4-1 .6z"/>
<path d="M279.6 205.1l.2-.1 .8 .6zM279.6 206.2l1-.6-.8 .6zM279.7 205h.2l-.6 .6zM279.7 205l-.4 .6zM279.8 205h.2l.6 .6zM279.8 206.2l.8-.6zM279.9 205h.2l-.8 .6zM280 205l.6 .6zM280.2 205l.4 .6zM280.3 205.1l.3 .5zM280.4 205.3l.2 .3zM280.6 205.6l-.6 .6z"/>
<path d="M280.6 205.6l-.4 .6zM280.6 205.6l-.3 .5zM280.6 205.6l-.2 .4zM280.6 205.6l-.1 .2zM280.6 205.6h10.4M291 205.5l1.2 .1-1.2 .1zM291 205.7l1.2-.1-1.2 .3zM291 205.6l.1 .4zM291 205.6l.2 .5zM291 205.6l.4 .6zM291 205.6l.5 .6zM291 205.6l.7 .6h-.2z"/>
<path d="M291 205.6l.9 .6h-.2zM291 205.6l1 .4-.1 .2zM291 205.6l1.1 .3-.1 .1zM291 205.6l1.2 .1-.1 .2zM291 205.6l1.2-.1v.2zM291 205.6l1.1-.2 .1 .1zM291 205.6l1-.4 .1 .2zM291 205.6l.9-.5 .1 .1zM291 205.6l.7-.6 .2 .1zM291 205.4v.2zM291 205.4l1.2 .2-1.2-.1zM291 205.9l1.2-.3-1.1 .4z"/>
<path d="M291.1 205.3l.1-.2-.2 .5zM291.1 205.3l-.1 .3zM291.1 205.2l.2-.1 .9 .5zM291.1 205.2l1.1 .4-1.2-.2zM291.1 206l1.1-.4-.9 .6zM291.2 205.1l.2-.1-.4 .6zM291.3 205.1l.2-.1 .7 .6zM291.3 206.2l.9-.6-.7 .6zM291.4 205h.1l-.5 .6zM291.5 205h.1l.6 .6zM291.5 206.2l.7-.6zM291.5 205h.2l-.7 .6z"/>
<path d="M291.6 205l.6 .6zM291.8 205l.4 .6zM292 205.1l.2 .5zM292.1 205.3l.1 .3zM292.2 205.6l-.6 .6zM292.2 205.6l-.2 .5-.2 .1zM292.2 205.6l-.2 .5zM292.2 205.6l-.1 .4zM292.2 205.6v.2zM292.2 205.6h29.6M321.8 205.5l1.2 .1-1.2 .1zM321.8 205.7l1.2-.1-1.2 .3z"/>
<path d="M321.8 205.6l.1 .4zM321.8 205.6l.2 .5zM321.8 205.6l.4 .6zM321.8 205.6l.6 .6zM321.8 205.6l.8 .6h-.2zM321.8 205.6l.9 .6h-.1zM321.8 205.6l1.1 .4-.2 .2zM321.8 205.6l1.2 .3-.1 .1zM321.8 205.6l1.2 .1v.2zM321.8 205.6l1.2-.1v.2zM321.8 205.6l1.2-.2v.1zM321.8 205.6l1.1-.4 .1 .2z"/>
<path d="M321.8 205.6l.9-.5 .2 .1zM321.8 205.6l.8-.6 .1 .1zM321.8 205.4l1.2 .2-1.2-.1zM321.8 205.9l1.2-.3-1 .4zM321.8 205.4v.2zM321.9 205.3l.1-.2-.2 .5zM321.9 205.3l-.1 .3zM322 205.2l.1-.1 .9 .5zM322 205.2l1 .4-1.2-.2zM322 206l1-.4-.9 .6zM322 205.1l.2-.1-.4 .6zM322.1 205.1l.2-.1 .7 .6z"/>
<path d="M322.1 206.2l.9-.6-.7 .6zM322.2 205h.2l-.6 .6zM322.3 205h.2l.5 .6zM322.3 206.2l.7-.6-.5 .6zM322.4 205h.2l-.8 .6zM322.5 205l.5 .6zM322.7 205l.3 .6zM322.8 205.1l.2 .5zM322.9 205.3l.1 .3zM323 205.6l-.5 .6zM323 205.6l-.3 .6zM323 205.6l-.2 .5z"/>
<path d="M323 205.6l-.1 .4zM323 205.6v.2zM323 205.6h11.1M331.6 205.1l2.5 .5-2.5 .5z"/>
</g>
<text font-size="7.9" x="182.2" y="29.5">CHAPA SOLDADA</text>
<g font-size="6.3">
<text x="177.2" y="54.3">SMT-V001-BRC002</text>
<text x="187" y="61.8">SCALE 1 : 3</text>
</g>
<g font-size="4.7">
<text x="304.6" y="263.9">Planos Prodrucción</text>
<text x="304.6" y="269.3">Brazo Estruct. TV</text>
</g>
<g font-size="4.2">
<text x="34" y="9.6">6</text>
<text x="104" y="9.6">5</text>
<text x="174" y="9.6">4</text>
<text x="244" y="9.6">3</text>
<text x="314" y="9.6">2</text>
<text x="384" y="9.6">1</text>
<text x="6.8" y="38.7">D</text>
<text x="410.6" y="38.7">D</text>
<text x="7" y="112.9">C</text>
<text x="410.8" y="112.9">C</text>
<text x="7" y="187.1">B</text>
<text x="410.8" y="187.1">B</text>
<text x="141.1" y="253.4">PARTS LIST</text>
<text x="7" y="261.4">A</text>
<text x="92" y="259.2">QT</text>
<text x="104.6" y="259.2">PART NUMBER</text>
<text x="162.5" y="259.2">DESCRIPTION</text>
<text x="410.8" y="261.4">A</text>
<text x="93.6" y="265">2</text>
<text x="99.8" y="265">SMT-V001-BRC002</text>
<text x="138.5" y="265.1">Celosia de refuerzo brazo. Chapa 2 mm</text>
<text x="34" y="290.4">6</text>
<text x="104" y="290.4">5</text>
<text x="174" y="290.4">4</text>
<text x="244" y="290.4">3</text>
<text x="314" y="290.4">2</text>
<text x="384" y="290.4">1</text>
</g>
<g font-size="3.9">
<text x="253.9" y="90.6" transform="rotate(-60 253.9 90.6)">R10</text>
<text x="327.1" y="117.9">30</text>
<text x="282.4" y="125.8" transform="rotate(-38 282.4 125.8)">30</text>
<text x="49.8" y="132.1" transform="rotate(-90 49.8 132.1)">305,8</text>
<text x="302.2" y="188.9" transform="rotate(-90 302.2 188.9)">2,9</text>
<text x="91" y="203.5">92,5</text>
<text x="133.5" y="203.5">92,5</text>
<text x="176.1" y="203.5">92,5</text>
<text x="218.6" y="203.5">92,5</text>
<text x="261.1" y="203.5">92,5</text>
<text x="303.5" y="203.5">92,5</text>
<text x="71.3" y="204.1">35</text>
<text x="113.8" y="204.1">35</text>
<text x="156.3" y="204.1">35</text>
<text x="198.8" y="204.1">35</text>
<text x="241.3" y="204.1">35</text>
<text x="283.8" y="204.1">35</text>
<text x="326.3" y="204.1">35</text>
<text x="189.7" y="227.1">800</text>
<text x="358.5" y="275">GLD-V003-BRAZOPD002</text>
</g>
<g font-size="3.1">
<text x="312.7" y="246.8">Tolerancias para dimensiones lineales y angulares sin indicación individual</text>
<text x="312.7" y="250.4">de tolerancia, según ISO 2768-1:1989</text>
<text x="312.7" y="254">Zonas de rugosidad no especificada, Ra 3.2</text>
<text x="377.7" y="285.6">A3</text>
<text x="397" y="285.9">2 /5</text>
</g>
<g font-size="2.4">
<text x="271.2" y="244.4">MATERIAL:</text>
<text x="271.3" y="252">ACABADO SUPERFICIAL:</text>
<text x="271.4" y="247.9">Steel, Mild</text>
<text x="271.3" y="254.6">Negro satinado liso</text>
<text x="271.2" y="259.7">SCALE:</text>
<text x="350.6" y="260.8">DRAWN: Raúl Rodríguez G.</text>
<text x="391.2" y="260.6">17/01/2014</text>
<text x="350.6" y="267">CHECKED: Carlos Ruiz M.</text>
<text x="391.2" y="266.7">17/01/2014</text>
<text x="350.6" y="271.4">DWG NO:</text>
<text x="350.8" y="276.9">Id. Ref:</text>
<text x="350.8" y="282.8">REV</text>
<text x="371.2" y="282.9">SIZE</text>
<text x="390.9" y="282.9">SHEET</text>
</g>
</svg>
